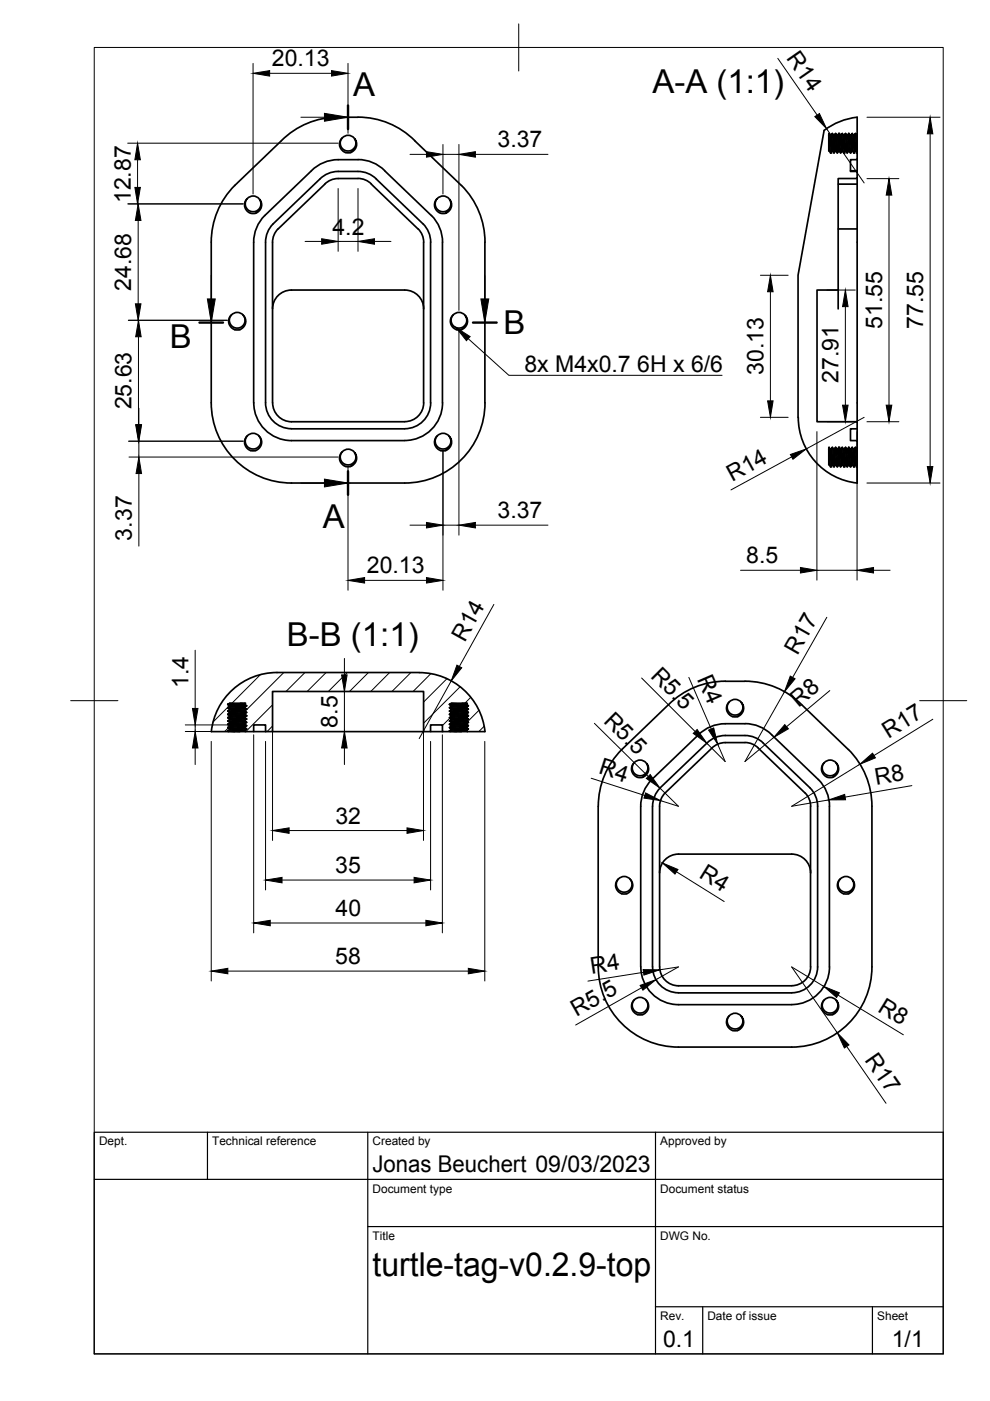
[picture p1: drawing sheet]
<svg xmlns="http://www.w3.org/2000/svg" width="210mm" height="297mm" viewBox="0 0 210 297" stroke-linecap="round" stroke-linejoin="round" font-family="sans-serif">
<!-- layer: Visible -->
<g fill="none" stroke="#000" stroke-width=".36">
<path d="M49.8 39.3l9.9-9.5a16.9 16.9 0 0 1 12-4.9 26.9 26.9 0 0 1 8.6 .5 16.7 16.7 0 0 1 7.6 4.4l9.9 9.5a16.9 16.9 0 0 1 5 12.1v34a17 17 0 0 1-17 17h-24a17 17 0 0 1-17-17v-34.1a17 17 0 0 1 5-12zM67.8 38l-9.9 9.5-.8 .9-.7 1.7-.1 1.3v34a5.5 5.5 0 0 0 5.5 5.5h24a5.5 5.5 0 0 0 5.5-5.5M67.8 38l1.5-1.1 1.2-.4 1.2-.1h4.2l1.2 .1 1.7 .7 1 .8M72.6 29.3a1.66 1.66 0 0 1 2.5 0M73.3 32.3l-.9-.6-.4-.7v-.9l.5-.8-.4 .8 .1 .7 .5 .8 .7 .4h.8l.8-.5 .5-1-.1-.8-.3-.4 .3 .4 .2 .7-.2 1-.5 .6-.6 .3M74.4 32.3h-1.1M75.9 33.9h-4.2a8 8 0 0 0-5.7 2.3l-9.9 9.5a8 8 0 0 0-2.3 5.7v34a8 8 0 0 0 8 8h24a8 8 0 0 0 8-8v-34a7.8 7.8 0 0 0-2.3-5.7M75.9 33.8a8 8 0 0 1 5.7 2.4l9.9 9.5M79.8 38l10.3 9.9 .9 1.6 .3 1.8M174.7 27.7l-5.5 30.7v30.1M174.7 27.6a14 14 0 0 1 7-2.7v3.8l-.3-.4-.3 .4h-.2l-.2-.4-.3 .4h-.2l-.2-.4-.3 .4h-.2l-.2-.4-.3 .4h-.2l-.2-.4-.3 .4h-.2l-.2-.4-.3 .4h-.2l-.2-.4-.3 .4h-.2l-.2-.4-.3 .4h-.2l-.3-.4v3.7h.2l.2 .4 .3-.4h.2l.2 .4 .3-.4h.2l.2 .4 .3-.4h.2l.2 .4 .3-.4h.2l.2 .4 .3-.4h.2l.2 .4 .3-.4h.2l.2 .4 .3-.4h.2l.2 .4 .3-.4h.2l.2 .4v1.5h-1.4v2.5h1.4v1.5h-4v23.6h-4.5v27.9h8.5v1.5h-1.4v2.5h1.4v1.8l-.3-.3-.3 .3h-.2l-.2-.3-.3 .3h-.2l-.2-.3-.3 .3h-.2l-.2-.3-.3 .3h-.2l-.2-.3-.3 .3h-.2l-.2-.3-.3 .3h-.2l-.2-.3-.3 .3h-.2l-.2-.3-.3 .3h-.2l-.3-.3v3.7h.2l.2 .4 .3-.4h.2l.2 .4 .3-.4h.2l.2 .4 .3-.4h.2l.2 .4 .3-.4h.2l.2 .4 .3-.4h.2l.2 .4 .3-.4h.2l.2 .4 .3-.4h.2l.2 .4 .3-.4h.2l.2 .4v3.4a14 14 0 0 1-12.5-13.9M175.8 28.3l-.1 .5"/>
<path d="M176 28.7l-.3 3.2M176.2 28.7l-.3 3.3M176.4 28.3l-.3 4.1M176.5 28.3l-.3 4.1M176.7 28.7l-.3 3.3M176.9 28.7l-.3 3.3M177.1 28.3l-.3 4.1M177.2 28.3l-.3 4.1M177.4 28.7l-.3 3.3M177.6 28.7l-.3 3.3M177.7 39h4M177.8 28.3l-.3 4.1"/>
<path d="M177.9 28.3l-.3 4.1M178.1 28.7l-.3 3.3M178.3 28.7l-.3 3.3M178.5 28.3l-.3 4.1M178.6 28.3l-.3 4.1M178.8 28.7l-.3 3.3M179 28.7l-.3 3.3M179.2 28.3l-.3 4.1M179.3 28.3l-.3 4.1M179.5 28.7l-.3 3.3M179.7 28.7l-.3 3.3M179.9 28.3l-.3 4.1"/>
<path d="M179.9 28.3h.1M180 28.3l-.3 4.1M180.2 28.7l-.3 3.3M180.3 36.2h1.4v.2M180.4 28.7l-.3 3.3M180.6 28.3l-.3 4.1M180.7 28.3l-.3 4.1M180.9 28.7l-.3 3.3M181.1 28.7l-.3 3.3M181.3 28.3l-.3 4.1M181.4 28.3l-.3 4.1M181.5 32l.2-2.7v3.1"/>
<path d="M181.6 28.7l-.3 3.3M181.7 28.7v.6M181.7 39v9.5h-4M181.7 33.9v2.3M181.7 37.9v1.1M181.7 32.3v.1M52.4 42.1l-.4 .8 .1 1 .5 .6 .7 .4 .9-.1 .7-.5 .4-.9v-.6l-.4-.7 .4 .5 .2 .7-.2 .9-.5 .7-.6 .3M54.9 42.1a1.83 1.83 0 0 0-3 .8v.9l.6 1.1a1.84 1.84 0 0 0 1.7 .3M59 48.5l-.9 1.3-.3 1.5v34.1M59 48.5l10.3-9.8 1.4-.7 1-.1h4.7l1.5 .5 .8 .6 9.9 9.5M88.7 48.5l.8 1.3 .3 1.5M89.8 51.4v34"/>
<path d="M91.3 51.4v34M95.2 42.1a1.83 1.83 0 0 0-3 .7l-.1 .5 .1 .7 .6 .9a1.84 1.84 0 0 0 1.7 .3l.6-.3 .5-.7 .1-1-.2-.7-.3-.4 .4 1.1-.4 1.1-.7 .5-.8 .1-.9-.4-.4-.7-.1-1 .4-.7M181.7 48.5v40.9M49 66.8l-.4 .8 .1 .9 .6 .7 .8 .4 .9-.2 .7-.6 .3-.9-.4-1.1M57.8 65.5a4 4 0 0 1 4-4h24a4 4 0 0 1 4 4M98.6 66.8a1.83 1.83 0 0 0-3 .7l-.1 1 .7 1a1.84 1.84 0 0 0 1.6 .4l.9-.6 .3-.6 .1-.9-.2-.6-.3-.4 .4 1.1-.1 .5-.3 .6-.8 .5-.7 .1-.8-.4-.6-.7v-1l.3-.7M177.7 61.5v4M52.4 92.5l-.4 .7 .1 1 .5 .7 .8 .3 .9-.1 .8-.6 .2-1-.4-1M54.9 92.5l.5 .8v.8l-.3 .8-.9 .6M54.9 92.5a1.79 1.79 0 0 0-3 .8v.8l.6 1.1a1.84 1.84 0 0 0 1.7 .3M57.8 85.4a4 4 0 0 0 4 4h24M72.5 95.8l-.5 .9v.9l.4 .6 .9 .7"/>
<path d="M72.5 95.8l-.4 .9 .1 .8 .6 .8 .7 .3 .9-.1 .6-.5 .5-.9-.1-.8-.3-.5 .3 .5 .2 .6-.1 .8-.6 .8-.6 .4M72.6 95.8a1.66 1.66 0 0 1 2.5 0M74.4 98.9h-1.1M89.8 85.4a4 4 0 0 1-4 4M95.2 92.5a1.83 1.83 0 0 0-3 .6l-.1 .5 .1 .7 .6 .9a1.84 1.84 0 0 0 1.7 .3l.6-.3 .5-.7 .1-1-.2-.7-.3-.3 .4 .8v.6l-.3 .6-.8 .6-.8 .1-.9-.4-.4-.7-.1-.9 .4-.7M175.8 94.9l-.1 .4M176 95.2l-.3 3.2M176.2 95.2l-.3 3.4M176.4 94.9l-.3 4.1M176.5 94.9l-.3 4M176.7 95.2l-.3 3.4M176.9 95.2l-.3 3.4"/>
<path d="M177.1 94.9l-.3 4.1M177.2 94.9l-.3 4M177.4 95.2l-.3 3.4M177.6 95.2l-.3 3.4M177.8 94.9l-.3 4.1M177.9 94.9l-.3 4M178.1 95.2l-.3 3.4M178.3 95.2l-.3 3.4M178.5 94.9l-.3 4.1M178.6 94.9l-.3 4M178.8 95.2l-.3 3.4M179 95.2l-.3 3.4"/>
<path d="M179.2 94.9l-.3 4.1M179.3 94.9l-.3 4M179.5 95.2l-.3 3.4M179.7 95.2l-.3 3.4M179.9 94.9l-.3 4.1M179.9 94.9h.1M180 94.9l-.3 4M180.2 95.2l-.3 3.4M180.4 95.2l-.3 3.4M180.6 95.2h.1M180.6 94.9l-.3 4.1M180.7 94.9l-.3 4"/>
<path d="M180.9 95.2l-.3 3.4M181.1 95.2l-.3 3.4M181.3 94.9l-.3 4.1M181.4 94.9l-.3 4M181.6 95.2l-.3 3.4M181.7 95.2l-.2 3.4M181.7 95.8v3.2M181.7 90.9v2.5M181.7 98.9v.1M48.3 149.3l.4-.2h3.4l-.2 .1v.2l.4 .2-.4 .3v.2l.4 .2-.4 .3v.2l.4 .2-.4 .3v.2l.4 .3-4-.3M48.3 155l1.5 .1M48.3 149.3l.4 .3v.2l-.4 .2 .4 .3v.2l-.4 .2 .4 .3v.2l-.4 .2 .4 .3v.2l-.4 .2 .4 .3v.2l-.4 .2 .4 .3"/>
<path d="M48.3 149.3l4 .3M48.3 150l4 .3M48.3 150.7l4 .3M48.3 151.4l4 .3M48.3 152.1l4 .3M48.3 152.8l4 .3M48.3 153.5l4 .3M48.3 154.2l4 .3M48.3 154.9l2.5 .2M48.3 149.4l4 .3M48.3 150.1l4 .3M48.3 150.8l4 .3"/>
<path d="M48.3 152.2l4 .3M48.3 152.9l4 .3M48.3 153.6l4 .3M48.3 154.3l4 .3M48.5 155.1h3.6M48.7 149.1l3.2 .3M48.7 149.8l3.2 .3M48.7 150.5l3.2 .3M48.7 151.2l3.2 .3M48.7 151.9l3.2 .3M48.7 152.6l3.2 .3M48.7 153.3l3.2 .3"/>
<path d="M48.7 154l3.2 .3M48.7 154.7l3.2 .3M48.7 149.6l3.2 .3M48.7 150.3l3.2 .3M48.7 151l3.2 .3M48.7 151.7l3.2 .3M48.7 152.4l3.2 .3M48.7 153.8l3.2 .3M48.7 154.5l3.2 .3M51 149.1l.9 .1M51.9 153.4l-3.2-.3v.2l-.4 .2 .4 .3v.2l-.4 .2 .4 .3v.2l-.4 .3M52.3 151.8l-.4 .2v.2l.4 .2-.4 .3v.2l.4 .2-.4 .3v.2l.4 .2-.4 .3v.2l.4 .2-.4 .3v.2l.2 .1h1.7v-1.4h2.5v1.4h1.5v-8.5h32v8.5h1.5v-1.4h2.5v1.4h1.7l-.2-.1"/>
<path d="M53.8 155.1h2.5M57.8 155.1h32M91.3 155.1h2.5M95.3 149.3l.4-.2h3.4l-.2 .1v.2l.4 .2-.4 .3v.2l.4 .2-.4 .3v.2l.4 .2-.4 .3v.2l.4 .3-4-.3M95.3 155l1.5 .1M95.3 149.3l.4 .3v.2l-.4 .2 .4 .3v.2l-.4 .2 .4 .3v.2l-.4 .2 .4 .3v.2l-.4 .2 .4 .3v.2l-.4 .2 .4 .3M95.3 149.4l4 .3M95.3 149.3l4 .3M95.3 150.1l4 .3M95.3 150l4 .3M95.3 150.8l4 .3M95.3 150.7l4 .3"/>
<path d="M95.3 151.4l4 .3M95.3 152.2l4 .3M95.3 152.1l4 .3M95.3 152.9l4 .3M95.3 153.6l4 .3M95.3 153.5l4 .3M95.3 154.3l4 .3M95.3 154.2l4 .3M95.3 154.9l2.5 .2M95.5 155.1h3.6M95.7 149.6l3.2 .3M95.7 150.3l3.2 .3"/>
<path d="M95.7 151l3.2 .3M95.7 151.7l3.2 .3M95.7 152.4l3.2 .3M95.7 153.8l3.2 .3M95.7 154.5l3.2 .3M95.7 149.1l3.2 .3M95.7 149.8l3.2 .3M95.7 150.5l3.2 .3M95.7 151.2l3.2 .3M95.7 151.9l3.2 .3M95.7 152.6l3.2 .3M95.7 153.3l3.2 .3"/>
<path d="M95.7 154l3.2 .3M95.7 154.7l3.2 .3M98 149.1l.9 .1M98.9 153.4l-3.2-.3v.2l-.4 .2 .4 .3v.2l-.4 .2 .4 .3v.2l-.4 .3M99.3 153.1l-.4 .3v.2l.4 .2-.4 .3v.2l.4 .2-.4 .3 .2 .3h3.7a14 14 0 0 0-13.9-12.5h-30.2a14 14 0 0 0-13.9 12.5h3.7l-.2-.1M99.3 151.8l-.4 .2v.2l.4 .2-.4 .3v.2l.4 .2-4-.3M141.7 149.4l-9.9 9.5a17 17 0 0 0-4.9 12l-.1 34.1M141.7 149.4a17 17 0 0 1 12.1-5 27.5 27.5 0 0 1 8.6 .6 17 17 0 0 1 7.6 4.4l9.9 9.5M149.9 157.6l-9.9 9.5M149.9 157.6l1.5-1.1 1.1-.4 1.3-.2h4.1l1.3 .2 1.7 .7 .9 .8M150.9 158.6l-9.9 9.5M154.6 148.9l-.4 .8 .1 .8 .5 .8 .8 .3 .8-.1 .8-.6 .3-1-.4-1 .3 .3 .3 .9-.2 .8-.5 .7-.6 .3"/>
<path d="M156.4 151.9h-1.1M157.1 148.9a1.83 1.83 0 0 0-3 .7l-.1 .6 .2 .7 .5 .7 .6 .3M157.9 153.4h-4.1a8.1 8.1 0 0 0-5.7 2.4l-9.9 9.5a8 8 0 0 0-2.4 5.6v34.1M158 153.4a7.9 7.9 0 0 1 5.6 2.4l9.9 9.5a8 8 0 0 1 2.4 5.6v34.1M160.8 158.6l-.9-.6-1.4-.5-4.7-.1-1.6 .3-1.3 .9M160.8 158.6l9.9 9.5 .9 1.3 .3 1.5M161.8 157.6l9.9 9.5 .8 .9 .7 1.7 .2 1.2v34.1M179.9 158.9a17 17 0 0 1 5 12v34.1M137 161.7a1.79 1.79 0 0 0-3 .8l-.1 1 .7 1a1.74 1.74 0 0 0 1.6 .3l.6-.3 .6-.7 .1-.9-.2-.7-.3-.5 .4 1-.1 .5-.3 .7-.7 .5-.8 .1-.8-.4-.6-.8v-.9l.3-.7M140 167.1l-.8 .9-.5 1.1-.3 1.8-.1 34.1M141 168.1l-.8 1.3-.4 1.5v34.1M171.9 170.9v34.1"/>
<path d="M174.8 161.7a1.66 1.66 0 0 1 2.5 0M175.5 164.8l-.9-.6-.4-.8v-.8l.5-.9-.3 .7v.8l.5 .9 .8 .4 .9-.1 .7-.5 .3-.7 .1-.6-.4-.9 .3 .5 .2 .6-.1 1-.6 .7-.6 .3M176.5 164.8h-1M131.1 186.4l-.4 .9 .1 .8 .5 .7 .8 .4 .9-.2 .7-.6 .3-1-.4-1M131.1 186.4l-.4 .5-.2 .8 .2 .8 .5 .6a1.84 1.84 0 0 0 1.7 .4l.8-.6 .4-.8v-.9l-.5-.8M131.1 186.4a1.66 1.66 0 0 1 2.5 0M139.8 185.1a4 4 0 0 1 4.1-4h24a4 4 0 0 1 4 4M178.1 186.4l-.4 .8 .1 .9 .4 .7 1 .4 .7-.1 .8-.6 .3-.6v-.6l-.4-.9 .3 .3 .3 .7-.1 .7-.4 .9-.8 .5a1.77 1.77 0 0 1-1.6-.3l-.6-.8-.2-.6 .2-.9zM178.1 186.4a1.66 1.66 0 0 1 2.5 0M126.9 205a17 17 0 0 0 16.9 17h24.1a17 17 0 0 0 17-17M134.4 212.1l-.3 .6v.9l.6 .8 .8 .4 .8-.1 .7-.5 .3-.6 .1-.6-.4-.9 .3 .4 .2 .7-.1 .9-.6 .7-.6 .3M135.9 205a8 8 0 0 0 8 8h24"/>
<path d="M136.2 215.1h-1M137 212a1.79 1.79 0 0 0-3 .9l-.1 .7 .2 .6 .5 .6 .6 .3M138.4 205a5.5 5.5 0 0 0 5.5 5.5h24a5.5 5.5 0 0 0 5.5-5.5M139.9 205a4 4 0 0 0 4 4h24a4 4 0 0 0 4-4M154.6 215.4l-.4 .8 .1 .9 .6 .8 .9 .3 .9-.3 .6-.5 .2-.9-.4-1.1 .3 .4 .3 .8-.1 .7-.6 .9-.6 .3M157.1 215.4a1.83 1.83 0 0 0-3 .8v1.1l.6 .8a1.84 1.84 0 0 0 1.7 .4M174.7 212l-.5 .9v.8l.4 .8 .9 .6M174.7 212.1l-.4 .7 .1 .9 .5 .7 .9 .4 .7-.1 .7-.4 .5-.9-.1-.8-.3-.5 .3 .4 .2 .6-.1 1-.6 .7-.6 .3M174.8 212a1.66 1.66 0 0 1 2.5 0M175.9 205a8 8 0 0 1-8 8M176.5 215.1h-1"/>
<circle cx="50.3" cy="68.1" r="1.81"/>
</g>
<g fill="#000">
<circle cx="176.1" cy="32.4" r=".18"/>
<circle cx="177.8" cy="28.3" r=".18"/>
<circle cx="179" cy="32.4" r=".18"/>
<circle cx="181.1" cy="32.4" r=".18"/>
<circle cx="176.1" cy="99" r=".18"/>
<circle cx="176.4" cy="95.2" r=".18"/>
<circle cx="177.1" cy="95.2" r=".18"/>
<circle cx="177.8" cy="95.2" r=".18"/>
<circle cx="177.8" cy="94.9" r=".18"/>
<circle cx="178.5" cy="95.2" r=".18"/>
<circle cx="179" cy="99" r=".18"/>
<circle cx="179.9" cy="95.2" r=".18"/>
<circle cx="181.1" cy="99" r=".18"/>
<circle cx="52" cy="154.5" r=".18"/>
<circle cx="52" cy="153.1" r=".18"/>
<circle cx="52" cy="152.4" r=".18"/>
<circle cx="52" cy="151.7" r=".18"/>
<circle cx="52" cy="150.3" r=".18"/>
<circle cx="95.6" cy="152.2" r=".18"/>
<circle cx="95.6" cy="150.8" r=".18"/>
<circle cx="95.6" cy="151.5" r=".18"/>
<circle cx="95.6" cy="153.6" r=".18"/>
<circle cx="95.6" cy="152.9" r=".18"/>
<circle cx="95.6" cy="150.1" r=".18"/>
</g>
<!-- layer: BORDER -->
<path d="M20 10.1h180v276.9h-180zM110 5.1v10M15 148.6h10M195 148.6h10" fill="none" stroke="#000" stroke-width=".21"/>
<!-- layer: TITLEBLOCK -->
<path d="M20 240.1h180v46.9h-180zM20 250h180M44 240.1v9.9M78 240.1v46.9M139 240.1v46.9M78 260.1h122M139 277.1h61M149 277.1v9.9M185 277.1v9.9" fill="none" stroke="#000" stroke-width=".25"/>
<!-- layer: Section Lines -->
<path d="M73.8 22.4v5M42.3 68.4h5M100.3 68.4h5M73.8 99.9v5" fill="none" stroke="#000" stroke-width=".51"/>
<path d="M63.8 24.9h5M44.8 58.4v5M102.8 58.4v5M63.8 102.4h5" fill="none" stroke="#000" stroke-width=".21"/>
<path d="M68.8 24l5 .9-5 .8zM44 63.4h1.6l-.8 5zM102 63.4h1.6l-.8 5zM68.8 101.6l5 .8-5 .8z" fill="#000" stroke="#000" stroke-width=".21"/>
<!-- layer: Hatching -->
<g fill="none" stroke="#000" stroke-width=".21">
<path d="M48.4 154.3l-.8 .8M48.7 149.6l-3.6 3.5M55.2 143l-6 6.1M57.8 149.4l-5.7 5.7M57.8 153.9l-1.2 1.2M60.2 142.6l-8.3 8.2M64.6 142.6l-4 4M69.1 142.6l-4 4M73.6 142.6l-4 4M78.1 142.6l-4 4M82.6 142.6l-4 4M87.1 142.6l-4 4"/>
<path d="M91.4 142.8l-3.8 3.8M94.8 143.9l-5 5M95.4 152.2l-1.6 1.6M97.6 145.6l-7.8 7.8M99.8 147.9l-1.2 1.2M101.5 150.6l-2.4 2.4M102.6 154l-1.1 1.1"/>
</g>
<!-- layer: FD_Dimensions -->
<g fill="none" stroke="#000" stroke-width=".21">
<path d="M53.7 13.4v27.7M57.2 15.5h13.1M73.8 13.4v14.9M164.9 12.4l8.3 12M27.1 30.4h44.6M29.2 33.9v5.8M71.7 40v13.3M75.9 40v13.3M86.9 32.7h3.5M93.9 30.6v10.5M93.9 32.7h3.4M97.3 30.6v35.2"/>
<path d="M100.8 32.7h15.4M175.2 27.3l8 11.5M183.8 24.9h15.5M183.8 37.9h6.8M197.2 28.4v70.5M27.1 43.2h24.5M29.3 46.7v17.7M64.7 51.2h3.5M71.7 51.2h4.2M79.4 51.2h3.5M161.2 58.4h5.9M188.5 41.4v44.5"/>
<path d="M27.2 67.9h21M29.4 71.4v18.7M97.3 70v43.5M163.3 61.9v23.1M175.3 61.5h6M179.2 65v20.9M27.2 93.5h24.4M27.3 96.9h44.4M29.4 86.5v3.6M29.4 93.5v3.4M73.8 99v26.1M93.9 95.6v29.5"/>
<path d="M161.2 88.5h5.9M167.9 96.9l-12.9 7M173.2 91.5v31.5M175.3 89.4h6M181.7 91.5v31.5M183.2 88.5l-12.3 6.7M183.8 89.4h6.8M29.4 100.4v15.4M86.9 111.3h3.5M93.9 111.3h3.4M100.8 111.3h15.4M183.8 102.4h15.5"/>
<path d="M41.4 137.9v12.3M73 139.6v3.5M77.3 123h13.1M104.7 128.2l-7.3 13.1M157 120.9h12.7M173.2 120.9h8.5M175.3 130.9l-7.2 12.7M185.2 120.9h3.5M39.3 155.1h12.4M39.3 153.7h12.4M41.4 153.7v1.4M41.4 158.6v3.5"/>
<path d="M44.8 157.2v50.8M53.8 155.8v42M56.3 157.2v31.5M57.8 148.7v29.5M59.9 155.1h15.2M59.9 146.6h15.2M73 146.6v8.5M73 158.6v3.5M89.8 148.7v29.5M91.3 157.2v31.5M93.8 155.8v42M95.7 144.4l-6.8 12.2"/>
<path d="M102.8 157.2v50.8M126 153.4l11.5 11.2M136 143.7l11.4 11.4M146 143.6l4.8 11M149.9 157.6l3.9 3.9-1.6-3.7M166.3 146.7l-8.4 14.8 6.2-5.2M175.9 146.4l-9.1 7.7M197.8 152.5l-12.5 7.7M61.3 176.1h25M125.3 165l11.4 3.7M139.9 167.1l3.9 3.8-3.8-1.2M182.3 162l-14.4 8.9 7.8-1.3"/>
<path d="M193.3 166.6l-14.1 2.4M57.3 195.7h33M59.8 186.6h28M143.4 184.8l10.1 6.3M48.3 205.9h51M136 209.4l-14 7.9M136.4 206.1l-11.7 1.9M139.9 205.6l3.9-.6-4.7 2.7M174.7 209.2l-6.8-4.2 9.6 14M177.7 211l13.8 8.4M179.5 221.9l8.4 12"/>
</g>
<g fill="#000" stroke="#000" stroke-width=".21">
<path d="M53.7 15.5l3.5-.5v1.1zM70.3 15l3.5 .5-3.5 .6zM29.2 30.4l.6 3.5h-1.2zM28.6 39.7h1.2l-.6 3.5zM90.4 32.2l3.5 .5-3.5 .6zM97.3 32.7l3.5-.5v1.1zM172.8 24.7l.9-.6 1.5 3.2zM197.2 24.9l.6 3.5h-1.2zM29.3 43.2l.6 3.5h-1.2zM68.2 50.6l3.5 .6-3.5 .6zM75.9 51.2l3.5-.6v1.2zM188.5 37.9l.6 3.5h-1.2z"/>
<path d="M28.7 64.4h1.2l-.6 3.5zM29.4 67.9l.5 3.5h-1.1zM163.3 58.4l.6 3.5h-1.1zM179.2 61.5l.6 3.5h-1.2zM28.8 90.1h1.1l-.5 3.4zM28.9 90.1h1.1l-.6 3.4zM162.8 85h1.1l-.6 3.5zM167.6 96.4l3.3-1.2-2.8 2.2zM178.6 85.9h1.2l-.6 3.5zM187.9 85.9h1.2l-.6 3.5zM196.6 98.9h1.2l-.6 3.5zM29.4 96.9l.6 3.5h-1.1z"/>
<path d="M90.4 110.8l3.5 .5-3.5 .6zM97.3 111.3l3.5-.5v1.1zM73.8 123l3.5-.5v1.1zM90.4 122.5l3.5 .5-3.5 .6zM169.7 120.3l3.5 .6-3.5 .6zM181.7 120.9l3.5-.6v1.2zM41.4 155.1l.6 3.5h-1.2zM40.8 150.2h1.2l-.6 3.5zM73 155.1l.6 3.5h-1.2zM72.4 143.1h1.2l-.6 3.5zM96.9 141l1 .6-2.2 2.8zM147.8 154.7l2.1 2.9-2.9-2.1z"/>
<path d="M150.2 154.8l1.1-.5 .9 3.5zM166.4 153.6l.8 .9-3.1 1.8zM167.6 143.3l1 .6-2.3 2.8zM182.3 162l2.7-2.3 .6 1zM57.8 176.1l3.5-.6v1.2zM86.3 175.5l3.5 .6-3.5 .6zM136.9 168.1l3.1 1.6-3.5-.5zM137 165l.9-.8 2 2.9zM175.7 169.6l3.4-1.2 .2 1.2zM53.8 195.7l3.5-.6v1.2zM56.3 186.6l3.5-.6v1.2zM87.8 186l3.5 .6-3.5 .6z"/>
<path d="M90.3 195.1l3.5 .6-3.5 .6zM140.5 183l3.2 1.3-.6 1zM44.8 205.9l3.5-.6v1.2zM99.3 205.3l3.5 .6-3.5 .6zM135.7 208.9l3.4-1.2-2.8 2.2zM136.4 205.6h3.5l-3.4 1.1zM174.7 209.2l3.3 1.3-.6 1zM177.5 219l2.5 2.5-1 .7z"/>
</g>
<!-- layer: Leaders -->
<path d="M96.7 69.5l3 1.9-.8 .8z" fill="#000" stroke="#000" stroke-width=".21"/>
<path d="M99.3 71.8l8.6 7.8h45.2" fill="none" stroke="#000" stroke-width=".21"/>
<g font-size="7">
<text x="74.9" y="20.4">A</text>
<text x="138.3" y="19.8">A-A (1:1)</text>
<text x="106.8" y="70.9">B</text>
<text x="36" y="73.8">B</text>
<text x="68.5" y="111.9">A</text>
<text x="60.8" y="136.9">B-B (1:1)</text>
<text x="79" y="270.6">turtle-tag-v0.2.9-top</text>
</g>
<g font-size="4.9">
<text x="57.7" y="14.1">20.13</text>
<text x="166.6" y="12.4" transform="rotate(55 166.6 12.4)">R14</text>
<text x="105.5" y="31.3">3.37</text>
<text x="27.7" y="43.1" transform="rotate(-90 27.7 43.1)">12.87</text>
<text x="70.5" y="49.8">4.2</text>
<text x="27.8" y="61.6" transform="rotate(-90 27.8 61.6)">24.68</text>
<text x="187" y="69.8" transform="rotate(-90 187 69.8)">51.55</text>
<text x="195.7" y="69.8" transform="rotate(-90 195.7 69.8)">77.55</text>
<text x="111.2" y="78.9">8x M4x0.7 6H x 6/6</text>
<text x="161.9" y="79.5" transform="rotate(-90 161.9 79.5)">30.13</text>
<text x="177.8" y="81.2" transform="rotate(-90 177.8 81.2)">27.91</text>
<text x="27.9" y="86.8" transform="rotate(-90 27.9 86.8)">25.63</text>
<text x="155.2" y="102.2" transform="rotate(-29 155.2 102.2)">R14</text>
<text x="105.5" y="109.9">3.37</text>
<text x="28" y="114.6" transform="rotate(-90 28 114.6)">3.37</text>
<text x="158.2" y="119.5">8.5</text>
<text x="77.8" y="121.6">20.13</text>
<text x="98.6" y="136.3" transform="rotate(-61 98.6 136.3)">R14</text>
<text x="137.8" y="143.4" transform="rotate(45 137.8 143.4)">R5.5</text>
<text x="169.1" y="139" transform="rotate(-60 169.1 139)">R17</text>
<text x="40" y="145.8" transform="rotate(-90 40 145.8)">1.4</text>
<text x="147.7" y="144" transform="rotate(67 147.7 144)">R4</text>
<text x="71.6" y="154.2" transform="rotate(-90 71.6 154.2)">8.5</text>
<text x="127.8" y="153" transform="rotate(45 127.8 153)">R5.5</text>
<text x="169.3" y="150.1" transform="rotate(-40 169.3 150.1)">R8</text>
<text x="188.4" y="156.6" transform="rotate(-32 188.4 156.6)">R17</text>
<text x="126.7" y="164" transform="rotate(18 126.7 164)">R4</text>
<text x="185.8" y="166.4" transform="rotate(-10 185.8 166.4)">R8</text>
<text x="71.1" y="174.6">32</text>
<text x="71.1" y="185.1">35</text>
<text x="148" y="186" transform="rotate(32 148 186)">R4</text>
<text x="71.2" y="194.2">40</text>
<text x="71.1" y="204.4">58</text>
<text x="125.4" y="206.5" transform="rotate(-9 125.4 206.5)">R4</text>
<text x="122.2" y="215.6" transform="rotate(-29 122.2 215.6)">R5.5</text>
<text x="185.9" y="214.3" transform="rotate(31 185.9 214.3)">R8</text>
<text x="183.2" y="224.8" transform="rotate(55 183.2 224.8)">R17</text>
<text x="79" y="248.5">Jonas Beuchert 09/03/2023</text>
<text x="140.6" y="285.7">0.1</text>
<text x="189.1" y="285.7">1/1</text>
</g>
<g font-size="2.5">
<text x="21" y="242.9">Dept.</text>
<text x="45" y="242.9">Technical reference</text>
<text x="79" y="242.9">Created by</text>
<text x="140" y="242.9">Approved by</text>
<text x="79" y="252.8">Document type</text>
<text x="140" y="252.8">Document status</text>
<text x="79" y="262.9">Title</text>
<text x="140" y="262.9">DWG No.</text>
<text x="140" y="279.9">Rev.</text>
<text x="150" y="279.9">Date of issue</text>
<text x="186" y="279.9">Sheet</text>
</g>
</svg>
